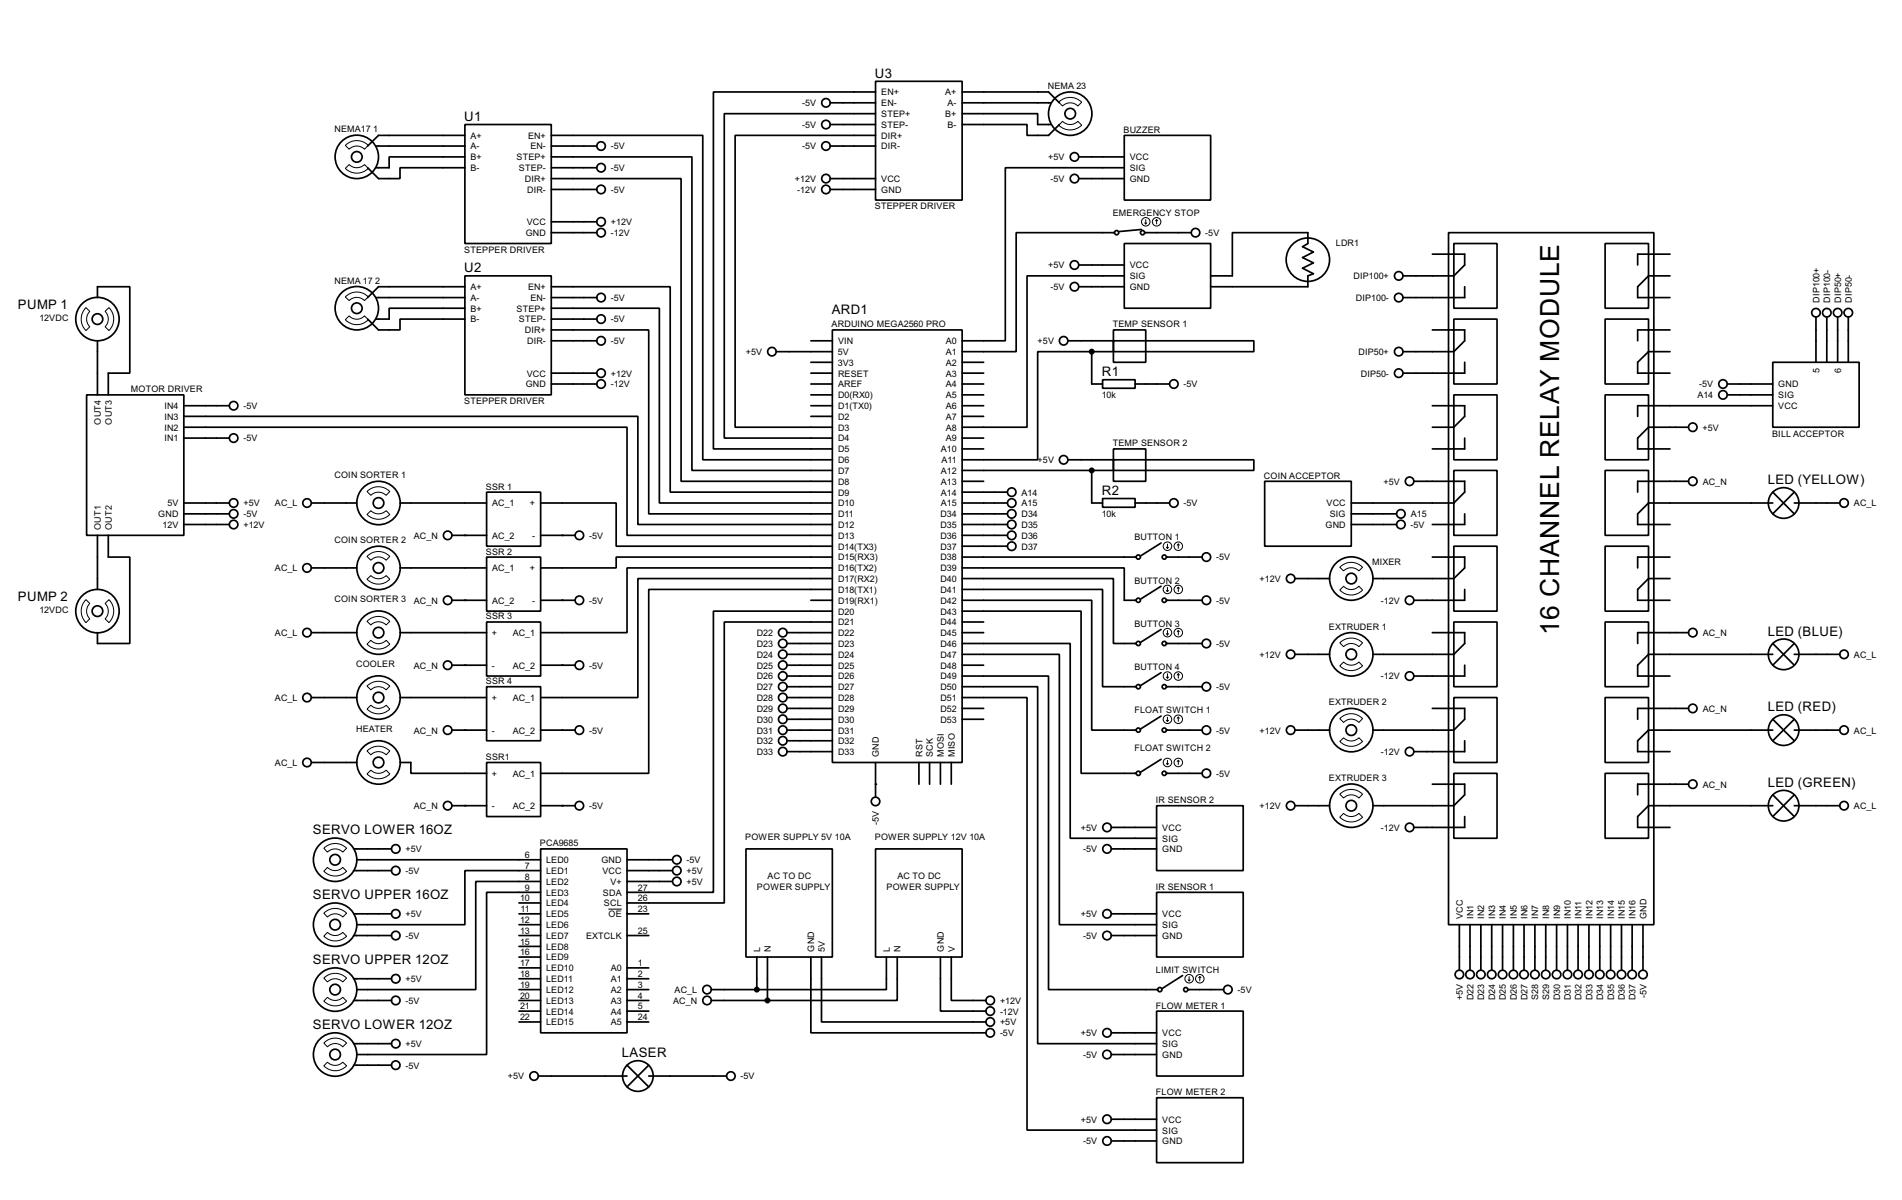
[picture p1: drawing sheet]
<svg xmlns="http://www.w3.org/2000/svg" width="447mm" height="282mm" viewBox="0 0 447 282" stroke-linecap="round" stroke-linejoin="round" font-family="sans-serif">
<g fill="none" stroke="#000" stroke-width=".4">
<path d="M205.8 19.1h20.3v27.9h-20.3zM86.4 39.4l2.6 2.6h5v-2.6h15.3M88.4 34.3h20.9M109.3 29.3h20.3v27.9h-20.3zM109.3 36.9h-17.8v2.5h-3.1M109.3 31.8h-20.3l-2.6 2.5M129.6 31.8h35.6v76.2h30.4M129.6 36.9h33v73.6h33M129.6 34.3h10.7M129.6 39.4h10.7M195.1 34.3h10.7M195.1 24.2h10.7"/>
<path d="M195.1 29.3h10.7M205.8 21.6h-38.1v83.9h27.9M205.8 26.7h-35.6v76.2h25.4M205.8 31.8h-33v68.6h22.8M226.1 26.7h17.8v2.6h3M226.1 29.3h15.3v2.5h5l2.6-2.5M226.1 24.2h20.8M226.1 21.6h20.3l2.6 2.6M253.5 36.9h10.7M264.2 31.8h20.3v15.2h-20.3zM264.2 39.4h-27.9v40.7h-10.2M129.6 42h30.5v71.1h35.5"/>
<path d="M129.6 54.7h10.7M129.6 44.5h10.7M129.6 52.1h10.7M195.1 44.5h10.7M195.1 42h10.7M253.5 42h10.7M261.9 54.7h-23.1v27.9h-12.7M264.2 57.2h20.3v15.2h-20.3zM268.3 53.9l-5.4 .5M269 54.7h11M336.6 59.7h7.6v2.6l-2.5 2.5h-12M340.4 54.7h48.3v162.5h-48.3z"/>
<path d="M341.7 57.2h10.1v15.2h-10.1zM377.2 57.2h10.2v15.2h-10.2zM392.5 59.7h-7.6v2.6M22.9 69.9v-2.5h7.6v20.3h-5v5.1M86.4 75l2.6 2.5h5v-2.5h15.3M88.4 69.9h20.9M109.3 64.8h20.3v28h-20.3zM109.3 72.4h-17.8v2.6h-3.1M109.3 67.4h-20.3l-2.6 2.5M129.6 67.4h27.9v48.2h38.1M129.6 72.4h25.4v45.8h40.6M129.6 77.5h22.9v43.2h43.1"/>
<path d="M129.6 69.9h10.7M129.6 75h10.7M195.6 77.5h30.5v101.6h-30.5zM253.5 67.4h10.7M253.5 62.3h10.7M261.7 77.5h7.6v7.6h-7.6zM264.2 64.8h-22.8v35.6h-15.3M284.5 64.8h5.1v-10.1h17.8v2.5l-1.3 .8 2.6 1.2-2.6 1.3 2.6 1.3-2.6 1.2 2.6 1.3-1.3 .5v2.6h-22.9M336.6 77.5h7.6v2.6l-2.5 2.5h-12M341.7 75h10.1v15.2h-10.1zM344.2 67.4v2.5h-14.5M377.2 75h10.2v15.2h-10.2z"/>
<path d="M392.5 64.8h-5.1l-2.5 2.6v2.5h7.6M392.5 77.5h-7.6v2.6M426.8 74.5v10.6M429.3 74.5v10.6M431.9 74.5v10.6M434.4 74.5v10.6M20.4 92.8h22.8v33h-22.8zM22.9 80.1v12.7M43.2 97.8h106.7v25.4h45.7M43.2 95.3h10.7M129.6 80.1h10.7M129.6 90.2h10.7"/>
<path d="M129.6 87.7h10.7M182.4 82.6h13.2M190.6 95.3h5M190.6 80.1h5M190.6 90.2h5M190.6 92.8h5M190.6 87.7h5M190.6 85.1h5M190.6 97.8h5M226.1 95.3h5.1M226.1 90.2h5.1M226.1 92.8h5.1"/>
<path d="M226.1 87.7h5.1M226.1 85.1h5.1M226.1 97.8h5.1M251 80.1h10.7M256.6 82.6h-12.7v25.4h-17.8M256.6 82.6h5.1M256.6 82.6v7.6h2.5M259.1 89.2h7.7v2h-7.7zM261.7 80.1h33v2.5h-33zM266.8 90.2h8.1M336.6 95.3h7.6v2.5l-2.5 2.6h-5.1M341.7 92.8h10.1v15.2h-10.1z"/>
<path d="M344.2 85.1v2.6h-14.5M377.2 92.8h10.2v15.2h-10.2zM392.5 82.6h-5.1l-2.5 2.5v2.6h7.6M405.9 90.2h10.7M405.9 92.8h10.7M416.6 85.1h20.3v15.3h-20.3zM416.6 95.3h-31.7v2.5M43.2 100.4h104.2v25.4h48.2M43.2 118.2h10.7M43.2 102.9h10.7M73.2 118.2h10.7M94 118.2h20.4"/>
<path d="M114.4 115.6h12.7v12.7h-12.7zM127.1 118.2h17.7v10.1h50.8M226.1 118.2h10.7M226.1 110.5h35.6M226.1 102.9h5.1M226.1 113.1h5.1M226.1 115.6h10.7M226.1 105.5h5.1M251 108h10.7M256.6 110.5v7.7h2.5M259.1 117.1h7.7v2.1h-7.7zM261.7 108h33v2.5h-33z"/>
<path d="M261.7 105.5h7.6v7.6h-7.6zM266.8 118.2h8.1M297.2 113.1h20.4v15.2h-20.4zM332.3 113.1h11.9v2.5l-2.5 2.6h-24.1M341.7 110.5h10.1v15.3h-10.1zM344.2 102.9v2.6h-7.6M377.2 110.5h10.2v15.3h-10.2zM396.8 113.1h-11.9v2.5M396.8 100.4h-9.4l-2.5 2.5v2.6h7.6M416.6 118.2h-29.2l-2.5 2.5v2.5h7.6M416.6 115.6l5.1 5.1M421.7 118.2h10.7"/>
<path d="M421.7 115.6l-5.1 5.1M22.9 125.8v12.7M25.5 125.8v5.1h5v20.3h-7.6v-2.6M43.2 120.7h10.7M43.2 123.2h10.7M73.2 133.4h10.7M94 133.4h20.4M106.2 125.8h8.2M114.4 130.9h12.7v12.7h-12.7zM127.1 125.8h8.1M195.6 130.9h-50.8v2.5h-17.7M195.6 133.4h-48.2v15.2h-20.3"/>
<path d="M195.6 135.9h-45.7v28h-22.8M195.6 138.5h-43.1v43.2h-25.4M226.1 133.4h38.1v7.6h2.8M226.1 135.9h35.6v15.3h5.3M226.1 138.5h33v22.8h7.9M226.1 130.9h40.9M226.1 120.7h10.7M226.1 123.2h10.7M226.1 125.8h10.7M226.1 128.3h10.7M272.9 127.6l-4.9 3M272.9 137.7l-4.9 3.1"/>
<path d="M274.1 130.9h8.4M304.3 135.9h8.2M317.6 120.7h10.6M317.6 123.2h10.6M336.6 130.9h7.6v2.5l-2.5 2.5h-19.1M341.7 128.3h10.1v15.3h-10.1zM344.2 138.5v2.5h-11.9M344.2 120.7v2.5h-7.6M377.2 128.3h10.2v15.3h-10.2zM392.5 130.9h-7.6v2.5M392.5 135.9h-5.1l-2.5 2.6v2.5h7.6M73.2 148.6h10.7"/>
<path d="M94 148.6h20.4M106.2 141h8.2M106.2 156.3h8.2M114.4 146.1h12.7v12.7h-12.7zM127.1 141h8.1M127.1 156.3h8.1M185 153.7h10.6M185 151.2h10.6M185 148.6h10.6M185 156.3h10.6M185 158.8h10.6M190.6 141h5"/>
<path d="M195.6 143.6h-27.9v66h-20.3M195.6 146.1h-25.4v66h-22.8M226.1 158.8h20.3v73.7h25.7M226.1 153.7h22.9v63.5h22.8M226.1 151.2h25.4v45.7h20.3M226.1 141h30.5v30.5h10.4M226.1 143.6h28v38.1h12.9M226.1 148.6h5.1M226.1 156.3h5.1M226.1 146.1h5.1M272.9 147.9l-4.9 3M272.9 158l-4.9 3.1"/>
<path d="M274.1 141h8.4M274.1 151.2h8.4M304.3 153.7h8.2M336.6 148.6h7.6v2.6l-2.5 2.5h-19.1M341.7 146.1h10.1v15.2h-10.1zM344.2 156.3v2.5h-11.9M377.2 146.1h10.2v15.2h-10.2zM396.8 148.6h-11.9v2.6M416.6 153.7h-29.2l-2.5 2.6v2.5h7.6M416.6 151.2l5.1 5.1M421.7 153.7h10.7M421.7 151.2l-5.1 5.1"/>
<path d="M73.2 163.9h10.7M73.2 179.1h10.7M94 179.1h2.6v2.6h17.8M94 163.9h20.4M106.2 171.5h8.2M114.4 161.3h12.7v12.7h-12.7zM114.4 179.1h12.7v12.7h-12.7zM127.1 171.5h8.1M185 171.5h10.6M185 161.3h10.6M185 176.6h10.6M185 174h10.6"/>
<path d="M185 169h10.6M185 163.9h10.6M185 166.4h10.6M205.8 179.1v8.2M216 179.1v5.1M218.5 179.1v5.1M221 179.1v5.1M223.6 179.1v5.1M226.1 161.3h17.8v83.9h27.9M226.1 163.9h15.3v101.6h30.4M226.1 169h5.1M226.1 166.4h5.1"/>
<path d="M272.9 168.2l-4.9 3.1M272.9 178.4l-4.9 3M274.1 171.5h8.4M274.1 161.3h8.4M304.3 171.5h8.2M336.6 166.4h7.6v2.6l-2.5 2.5h-19.1M341.7 163.9h10.1v15.2h-10.1zM344.2 174v2.6h-11.9M377.2 163.9h10.2v15.2h-10.2zM396.8 166.4h-11.9v2.6M416.6 171.5h-29.2l-2.5 2.5v2.6h7.6M416.6 169l5.1 5"/>
<path d="M421.7 171.5h10.7M421.7 169l-5.1 5M83.1 199.4h8.9M106.2 189.3h8.2M127.1 199.4h20.3v43.2h-20.3zM127.1 189.3h8.1M175.3 199.4h20.3v25.4h-20.3zM205.8 199.4h20.3v25.4h-20.3zM261.2 194.4h10.6M261.2 199.4h10.6M271.8 189.3h20.4v15.2h-20.4zM274.1 181.7h8.4"/>
<path d="M304.3 189.3h8.2M336.6 184.2h7.6v2.5l-2.5 2.6h-19.1M341.7 181.7h10.1v15.2h-10.1zM344.2 191.8v2.6h-11.9M377.2 181.7h10.2v15.2h-10.2zM396.8 184.2h-11.9v2.5M416.6 189.3h-29.2l-2.5 2.5v2.6h7.6M416.6 186.7l5.1 5.1M421.7 189.3h10.7M421.7 186.7l-5.1 5.1M83.1 214.7h8.9M83.1 219.8h8.9"/>
<path d="M83.1 204.5h8.9M83.9 202h43.2M122 214.7h5.1M122 219.8h5.1M122 217.2h5.1M122 212.1h5.1M127.1 207.1h-15.3v25.4h-27.9M127.1 209.6h-12.7v38.1h-30.5M127.1 204.5h-17.8v12.7h-25.4M147.4 214.7h5.1M147.4 219.8h5.1M147.4 202h10.6"/>
<path d="M147.4 204.5h10.6M147.4 207.1h10.6M261.2 214.7h10.6M261.2 219.8h10.6M271.8 209.6h20.4v15.2h-20.4zM343 217.2v10.7M345.5 217.2v10.7M348 217.2v10.7M350.6 217.2v10.7M353.1 217.2v10.7M355.7 217.2v10.7M358.2 217.2v10.7"/>
<path d="M360.7 217.2v10.7M363.3 217.2v10.7M365.8 217.2v10.7M368.4 217.2v10.7M370.9 217.2v10.7M373.4 217.2v10.7M376 217.2v10.7M378.5 217.2v10.7M381.1 217.2v10.7M383.6 217.2v10.7M386.1 217.2v10.7M83.1 235h8.9"/>
<path d="M83.1 229.9h8.9M122 232.5h5.1M122 235h5.1M122 229.9h5.1M122 237.5h5.1M122 227.4h5.1M122 222.3h5.1M122 224.8h5.1M147.4 232.5h5.1M147.4 235h5.1M147.4 229.9h5.1M147.4 237.5h5.1"/>
<path d="M147.4 227.4h5.1M167.2 232.5h10.7M167.2 235h13.2M177.9 224.8v7.7M180.4 224.8v10.2M190.6 224.8v17.8h41.1M193.1 224.8v15.3h38.6M208.3 224.8v7.7h-30.4M210.9 224.8v10.2h-30.5M221 224.8v12.7h10.7M223.6 224.8v10.2h8.1M271.8 237.5h20.4v15.3h-20.4z"/>
<path d="M277.9 229.2l-4.8 3M279.2 232.5h8.4M83.1 245.2h8.9M83.1 250.2h8.9M122 240.1h5.1M126.5 252.8h20.9M147.4 240.1h5.1M147.4 250.2l5.1 5.1M152.5 252.8h18.2M152.5 250.2l-5.1 5.1M261.2 242.6h10.6M261.2 247.7h10.6"/>
<path d="M271.8 257.9h20.4v15.2h-20.4zM261.2 262.9h10.6M261.2 268h10.6"/>
<circle cx="83.8" cy="36.9" r="5.1"/>
<circle cx="83.8" cy="36.9" r="1.25"/>
<circle cx="141.2" cy="34.3" r="1"/>
<circle cx="141.2" cy="39.4" r="1"/>
<circle cx="194.1" cy="29.3" r="1"/>
<circle cx="194.1" cy="34.3" r="1"/>
<circle cx="194.1" cy="24.2" r="1"/>
<circle cx="251.5" cy="26.7" r="5.1"/>
<circle cx="251.5" cy="26.7" r="1.25"/>
<circle cx="252.5" cy="36.9" r="1"/>
<circle cx="141.2" cy="44.5" r="1"/>
<circle cx="141.2" cy="54.7" r="1"/>
<circle cx="141.2" cy="52.1" r="1"/>
<circle cx="194.1" cy="42" r="1"/>
<circle cx="194.1" cy="44.5" r="1"/>
<circle cx="252.5" cy="42" r="1"/>
<circle cx="262.4" cy="54.7" r=".5"/>
<circle cx="268.5" cy="54.7" r=".5"/>
<circle cx="280.9" cy="54.7" r="1"/>
<circle cx="22.9" cy="75" r="5.1"/>
<circle cx="22.9" cy="75" r="1.25"/>
<circle cx="83.8" cy="72.4" r="5.1"/>
<circle cx="83.8" cy="72.4" r="1.25"/>
<circle cx="141.2" cy="69.9" r="1"/>
<circle cx="141.2" cy="75" r="1"/>
<circle cx="252.5" cy="67.4" r="1"/>
<circle cx="252.5" cy="62.3" r="1"/>
<circle cx="307.3" cy="61" r="5.1"/>
<circle cx="328.7" cy="69.9" r="1"/>
<circle cx="328.7" cy="64.8" r="1"/>
<circle cx="426.7" cy="73.5" r="1"/>
<circle cx="429.3" cy="73.5" r="1"/>
<circle cx="431.8" cy="73.5" r="1"/>
<circle cx="434.3" cy="73.5" r="1"/>
<circle cx="54.9" cy="95.3" r="1"/>
<circle cx="141.2" cy="87.7" r="1"/>
<circle cx="141.2" cy="80.1" r="1"/>
<circle cx="141.2" cy="90.2" r="1"/>
<circle cx="181.4" cy="82.6" r="1"/>
<circle cx="249.9" cy="80.1" r="1"/>
<circle cx="275.8" cy="90.2" r="1"/>
<circle cx="328.7" cy="82.6" r="1"/>
<circle cx="328.7" cy="87.7" r="1"/>
<circle cx="404.9" cy="92.8" r="1"/>
<circle cx="404.9" cy="90.2" r="1"/>
<circle cx="54.9" cy="118.2" r="1"/>
<circle cx="54.9" cy="102.9" r="1"/>
<circle cx="72.1" cy="118.2" r="1"/>
<circle cx="88.9" cy="118.2" r="5.1"/>
<circle cx="88.9" cy="118.2" r="1.25"/>
<circle cx="237.7" cy="118.2" r="1"/>
<circle cx="237.7" cy="115.6" r="1"/>
<circle cx="249.9" cy="108" r="1"/>
<circle cx="275.8" cy="118.2" r="1"/>
<circle cx="331.2" cy="113.1" r="1"/>
<circle cx="397.8" cy="100.4" r="1"/>
<circle cx="397.8" cy="113.1" r="1"/>
<circle cx="419.1" cy="118.2" r="3.6"/>
<circle cx="433.3" cy="118.2" r="1"/>
<circle cx="54.9" cy="123.2" r="1"/>
<circle cx="54.9" cy="120.7" r="1"/>
<circle cx="72.1" cy="133.4" r="1"/>
<circle cx="88.9" cy="133.4" r="5.1"/>
<circle cx="88.9" cy="133.4" r="1.25"/>
<circle cx="105.2" cy="125.8" r="1"/>
<circle cx="136.1" cy="125.8" r="1"/>
<circle cx="237.7" cy="125.8" r="1"/>
<circle cx="237.7" cy="123.2" r="1"/>
<circle cx="237.7" cy="128.3" r="1"/>
<circle cx="237.7" cy="120.7" r="1"/>
<circle cx="267.5" cy="130.9" r=".5"/>
<circle cx="273.6" cy="130.9" r=".5"/>
<circle cx="283.5" cy="130.9" r="1"/>
<circle cx="303.3" cy="135.9" r="1"/>
<circle cx="317.5" cy="135.9" r="5.1"/>
<circle cx="317.5" cy="135.9" r="1.25"/>
<circle cx="329.2" cy="123.2" r="1"/>
<circle cx="329.2" cy="120.7" r="1"/>
<circle cx="22.9" cy="143.6" r="5.1"/>
<circle cx="22.9" cy="143.6" r="1.25"/>
<circle cx="72.1" cy="148.6" r="1"/>
<circle cx="88.9" cy="148.6" r="5.1"/>
<circle cx="88.9" cy="148.6" r="1.25"/>
<circle cx="105.2" cy="141" r="1"/>
<circle cx="105.2" cy="156.3" r="1"/>
<circle cx="136.1" cy="141" r="1"/>
<circle cx="136.1" cy="156.3" r="1"/>
<circle cx="183.9" cy="151.2" r="1"/>
<circle cx="183.9" cy="156.3" r="1"/>
<circle cx="183.9" cy="158.8" r="1"/>
<circle cx="183.9" cy="148.6" r="1"/>
<circle cx="183.9" cy="153.7" r="1"/>
<circle cx="267.5" cy="151.2" r=".5"/>
<circle cx="267.5" cy="141" r=".5"/>
<circle cx="273.6" cy="141" r=".5"/>
<circle cx="273.6" cy="151.2" r=".5"/>
<circle cx="283.5" cy="141" r="1"/>
<circle cx="283.5" cy="151.2" r="1"/>
<circle cx="303.3" cy="153.7" r="1"/>
<circle cx="317.5" cy="153.7" r="5.1"/>
<circle cx="317.5" cy="153.7" r="1.25"/>
<circle cx="331.2" cy="141" r="1"/>
<circle cx="331.2" cy="158.8" r="1"/>
<circle cx="397.8" cy="148.6" r="1"/>
<circle cx="419.1" cy="153.7" r="3.6"/>
<circle cx="433.3" cy="153.7" r="1"/>
<circle cx="72.1" cy="163.9" r="1"/>
<circle cx="72.1" cy="179.1" r="1"/>
<circle cx="88.9" cy="163.9" r="5.1"/>
<circle cx="88.9" cy="179.1" r="5.1"/>
<circle cx="88.9" cy="163.9" r="1.25"/>
<circle cx="88.9" cy="179.1" r="1.25"/>
<circle cx="105.2" cy="171.5" r="1"/>
<circle cx="136.1" cy="171.5" r="1"/>
<circle cx="183.9" cy="163.9" r="1"/>
<circle cx="183.9" cy="169" r="1"/>
<circle cx="183.9" cy="171.5" r="1"/>
<circle cx="183.9" cy="166.4" r="1"/>
<circle cx="183.9" cy="161.3" r="1"/>
<circle cx="183.9" cy="176.6" r="1"/>
<circle cx="183.9" cy="174" r="1"/>
<circle cx="267.5" cy="171.5" r=".5"/>
<circle cx="267.5" cy="161.3" r=".5"/>
<circle cx="273.6" cy="171.5" r=".5"/>
<circle cx="273.6" cy="161.3" r=".5"/>
<circle cx="283.5" cy="161.3" r="1"/>
<circle cx="283.5" cy="171.5" r="1"/>
<circle cx="303.3" cy="171.5" r="1"/>
<circle cx="317.5" cy="171.5" r="5.1"/>
<circle cx="317.5" cy="171.5" r="1.25"/>
<circle cx="331.2" cy="176.6" r="1"/>
<circle cx="397.8" cy="166.4" r="1"/>
<circle cx="419.1" cy="171.5" r="3.6"/>
<circle cx="433.3" cy="171.5" r="1"/>
<circle cx="93" cy="199.4" r="1"/>
<circle cx="105.2" cy="189.3" r="1"/>
<circle cx="136.1" cy="189.3" r="1"/>
<circle cx="205.7" cy="188.3" r="1"/>
<circle cx="260.1" cy="194.4" r="1"/>
<circle cx="260.1" cy="199.4" r="1"/>
<circle cx="267.5" cy="181.7" r=".5"/>
<circle cx="273.6" cy="181.7" r=".5"/>
<circle cx="283.5" cy="181.7" r="1"/>
<circle cx="303.3" cy="189.3" r="1"/>
<circle cx="317.5" cy="189.3" r="5.1"/>
<circle cx="317.5" cy="189.3" r="1.25"/>
<circle cx="331.2" cy="194.4" r="1"/>
<circle cx="397.8" cy="184.2" r="1"/>
<circle cx="419.1" cy="189.3" r="3.6"/>
<circle cx="433.3" cy="189.3" r="1"/>
<circle cx="78.7" cy="202" r="5.1"/>
<circle cx="78.7" cy="217.2" r="5.1"/>
<circle cx="78.7" cy="217.2" r="1.25"/>
<circle cx="78.7" cy="202" r="1.25"/>
<circle cx="93" cy="214.7" r="1"/>
<circle cx="93" cy="219.8" r="1"/>
<circle cx="93" cy="204.5" r="1"/>
<circle cx="159" cy="207.1" r="1"/>
<circle cx="159" cy="204.5" r="1"/>
<circle cx="159" cy="202" r="1"/>
<circle cx="260.1" cy="219.8" r="1"/>
<circle cx="260.1" cy="214.7" r="1"/>
<circle cx="78.7" cy="232.5" r="5.1"/>
<circle cx="78.7" cy="232.5" r="1.25"/>
<circle cx="93" cy="235" r="1"/>
<circle cx="93" cy="229.9" r="1"/>
<circle cx="166.1" cy="232.5" r="1"/>
<circle cx="166.1" cy="235" r="1"/>
<circle cx="232.7" cy="235" r="1"/>
<circle cx="232.7" cy="237.5" r="1"/>
<circle cx="272.5" cy="232.5" r=".5"/>
<circle cx="278.6" cy="232.5" r=".5"/>
<circle cx="288.5" cy="232.5" r="1"/>
<circle cx="342.9" cy="228.9" r="1"/>
<circle cx="345.4" cy="228.9" r="1"/>
<circle cx="348" cy="228.9" r="1"/>
<circle cx="350.5" cy="228.9" r="1"/>
<circle cx="353.1" cy="228.9" r="1"/>
<circle cx="355.6" cy="228.9" r="1"/>
<circle cx="358.1" cy="228.9" r="1"/>
<circle cx="360.7" cy="228.9" r="1"/>
<circle cx="363.2" cy="228.9" r="1"/>
<circle cx="365.8" cy="228.9" r="1"/>
<circle cx="368.3" cy="228.9" r="1"/>
<circle cx="370.8" cy="228.9" r="1"/>
<circle cx="373.4" cy="228.9" r="1"/>
<circle cx="375.9" cy="228.9" r="1"/>
<circle cx="378.5" cy="228.9" r="1"/>
<circle cx="381" cy="228.9" r="1"/>
<circle cx="383.5" cy="228.9" r="1"/>
<circle cx="386.1" cy="228.9" r="1"/>
<circle cx="78.7" cy="247.7" r="5.1"/>
<circle cx="78.7" cy="247.7" r="1.25"/>
<circle cx="93" cy="250.2" r="1"/>
<circle cx="93" cy="245.2" r="1"/>
<circle cx="125.5" cy="252.8" r="1"/>
<circle cx="149.9" cy="252.8" r="3.6"/>
<circle cx="171.7" cy="252.8" r="1"/>
<circle cx="232.7" cy="242.6" r="1"/>
<circle cx="232.7" cy="240.1" r="1"/>
<circle cx="260.1" cy="247.7" r="1"/>
<circle cx="260.1" cy="242.6" r="1"/>
<circle cx="260.1" cy="268" r="1"/>
<circle cx="260.1" cy="262.9" r="1"/>
</g>
<g fill="#000">
<circle cx="256.6" cy="82.6" r=".2"/>
<circle cx="256.6" cy="110.5" r=".2"/>
<circle cx="109.3" cy="125.8" r=".2"/>
<circle cx="132.1" cy="125.8" r=".2"/>
<circle cx="109.3" cy="141" r=".2"/>
<circle cx="109.3" cy="156.3" r=".2"/>
<circle cx="132.1" cy="156.3" r=".2"/>
<circle cx="132.1" cy="141" r=".2"/>
<circle cx="109.3" cy="171.5" r=".2"/>
<circle cx="132.1" cy="171.5" r=".2"/>
<circle cx="109.3" cy="189.3" r=".2"/>
<circle cx="132.1" cy="189.3" r=".2"/>
<circle cx="205.8" cy="184.2" r=".2"/>
</g>
<g fill="none" stroke="#000" stroke-width=".23">
<path d="M81.2 34.2a3.8 3.8 0 0 1 5.4 0l-.9 .9a2.54 2.54 0 0 0-3.6 0zM82.1 38.7a2.54 2.54 0 0 0 3.6 0l.9 .9a3.8 3.8 0 0 1-5.4 0zM248.8 29.4l.9-.9a2.54 2.54 0 0 0 3.6 0l.9 .9a3.8 3.8 0 0 1-5.4 0zM248.8 24a3.8 3.8 0 0 1 5.4 0l-.9 .9a2.54 2.54 0 0 0-3.6 0zM269 52.4l.3 .2M269.3 51.6v1M269.5 52.4l-.2 .2M271.8 51.6l-.2 .3M271.8 51.6l.3 .3M271.8 51.6v1M20.2 72.3l.9 .9a2.54 2.54 0 0 0 0 3.6l-.9 .9a3.8 3.8 0 0 1 0-5.4zM25.6 72.3a3.8 3.8 0 0 1 0 5.4l-.9-.9a2.54 2.54 0 0 0 0-3.6z"/>
<path d="M81.2 69.8a3.7 3.7 0 0 1 5.4 0l-.9 .8a2.54 2.54 0 0 0-3.6 0zM82.1 74.2a2.45 2.45 0 0 0 3.6 0l.9 .9a3.7 3.7 0 0 1-5.4 0zM86.3 115.5a3.7 3.7 0 0 1 5.3 0l-.8 .9a2.54 2.54 0 0 0-3.6 0zM86.3 120.9l.9-.9a2.53 2.53 0 0 0 3.6 0l.8 .9a3.7 3.7 0 0 1-5.3 0zM86.3 136.1l.9-.9a2.53 2.53 0 0 0 3.6 0l.8 .9a3.7 3.7 0 0 1-5.3 0zM86.3 130.7a3.7 3.7 0 0 1 5.3 0l-.8 .9a2.46 2.46 0 0 0-3.6 0zM274.1 128.6l.3 .2M274.1 138.7l.3 .3M274.4 127.8v1M274.4 138v1M274.6 128.6l-.2 .2M274.6 138.7l-.2 .3"/>
<path d="M276.9 127.8v1M276.9 138v1M276.9 127.8l-.2 .3M276.9 127.8l.3 .3M276.9 138l-.2 .2M276.9 138l.3 .2M314.9 138.6l.9-.9a2.45 2.45 0 0 0 3.6 0l.8 .9a3.7 3.7 0 0 1-5.3 0zM314.9 133.3a3.7 3.7 0 0 1 5.3 0l-.8 .8a2.54 2.54 0 0 0-3.6 0zM20.2 140.9l.9 .9a2.54 2.54 0 0 0 0 3.6l-.9 .9a3.8 3.8 0 0 1 0-5.4zM24.7 141.8l.9-.9a3.8 3.8 0 0 1 0 5.4l-.9-.9a2.54 2.54 0 0 0 0-3.6zM86.3 146a3.7 3.7 0 0 1 5.3 0l-.8 .8a2.54 2.54 0 0 0-3.6 0zM86.3 151.3l.9-.9a2.45 2.45 0 0 0 3.6 0l.8 .9a3.7 3.7 0 0 1-5.3 0z"/>
<path d="M274.1 148.9l.3 .3M274.1 159.1l.3 .2M274.4 148.1v1.1M274.4 158.3v1M274.6 148.9l-.2 .3M274.6 159.1l-.2 .2M276.9 148.1v1.1M276.9 158.3v1M276.9 148.1l-.2 .3M276.9 148.1l.3 .3M276.9 158.3l-.2 .3M276.9 158.3l.3 .3"/>
<path d="M314.9 151a3.7 3.7 0 0 1 5.3 0l-.8 .9a2.54 2.54 0 0 0-3.6 0zM315.8 155.5a2.53 2.53 0 0 0 3.6 0l.8 .9a3.7 3.7 0 0 1-5.3 0zM86.3 161.2a3.7 3.7 0 0 1 5.3 0l-.8 .9a2.54 2.54 0 0 0-3.6 0zM86.3 166.6l.9-.9a2.53 2.53 0 0 0 3.6 0l.8 .9a3.7 3.7 0 0 1-5.3 0zM86.3 176.4a3.7 3.7 0 0 1 5.3 0l-.8 .9a2.54 2.54 0 0 0-3.6 0zM274.1 169.2l.3 .3M274.1 179.4l.3 .2M274.4 168.5v1M274.4 178.6v1M274.6 169.2l-.2 .3M274.6 179.4l-.2 .2M276.9 168.5l-.2 .2"/>
<path d="M276.9 168.5l.3 .2M276.9 168.5v1M276.9 178.6v1M276.9 178.6l-.2 .3M276.9 178.6l.3 .3M314.9 174.2l.9-.9a2.53 2.53 0 0 0 3.6 0l.8 .9a3.7 3.7 0 0 1-5.3 0zM314.9 168.8a3.7 3.7 0 0 1 5.3 0l-.8 .9a2.46 2.46 0 0 0-3.6 0zM76.1 199.3a3.7 3.7 0 0 1 5.4 0l-.9 .9a2.53 2.53 0 0 0-3.6 0zM86.3 181.8l.9-.9a2.53 2.53 0 0 0 3.6 0l.8 .9a3.7 3.7 0 0 1-5.3 0zM314.9 192l.9-.9a2.53 2.53 0 0 0 3.6 0l.8 .9a3.7 3.7 0 0 1-5.3 0zM314.9 186.6a3.7 3.7 0 0 1 5.3 0l-.8 .9a2.54 2.54 0 0 0-3.6 0zM76.1 214.5a3.7 3.7 0 0 1 5.4 0l-.9 .9a2.53 2.53 0 0 0-3.6 0z"/>
<path d="M77 219a2.54 2.54 0 0 0 3.6 0l.9 .9a3.7 3.7 0 0 1-5.4 0zM77 203.8a2.54 2.54 0 0 0 3.6 0l.9 .9a3.7 3.7 0 0 1-5.4 0zM143 213.6h3.1M76.1 229.8a3.7 3.7 0 0 1 5.4 0l-.9 .9a2.53 2.53 0 0 0-3.6 0zM77 234.3a2.54 2.54 0 0 0 3.6 0l.9 .9a3.7 3.7 0 0 1-5.4 0zM279.2 230.2l.3 .2M279.5 229.4v1M279.7 230.2l-.2 .2M282 229.4l-.3 .3M282 229.4l.2 .3M282 229.4v1M76.1 245a3.7 3.7 0 0 1 5.4 0l-.9 .9a2.45 2.45 0 0 0-3.6 0z"/>
<path d="M77 249.5a2.54 2.54 0 0 0 3.6 0l.9 .9a3.7 3.7 0 0 1-5.4 0z"/>
<circle cx="269.2" cy="52.1" r="1"/>
<circle cx="271.8" cy="52.1" r="1"/>
<circle cx="274.3" cy="138.5" r="1"/>
<circle cx="274.3" cy="128.3" r="1"/>
<circle cx="276.9" cy="138.5" r="1"/>
<circle cx="276.9" cy="128.3" r="1"/>
<circle cx="274.3" cy="148.6" r="1"/>
<circle cx="274.3" cy="158.8" r="1"/>
<circle cx="276.9" cy="148.6" r="1"/>
<circle cx="276.9" cy="158.8" r="1"/>
<circle cx="274.3" cy="179.1" r="1"/>
<circle cx="274.3" cy="169" r="1"/>
<circle cx="276.9" cy="169" r="1"/>
<circle cx="276.9" cy="179.1" r="1"/>
<circle cx="279.4" cy="229.9" r="1"/>
<circle cx="281.9" cy="229.9" r="1"/>
</g>
<g fill="#000" stroke="#000" stroke-width=".4">
<circle cx="256.5" cy="82.6" r=".5"/>
<circle cx="256.5" cy="110.5" r=".5"/>
<circle cx="177.8" cy="232.5" r=".5"/>
<circle cx="180.3" cy="235" r=".5"/>
</g>
<text font-size="7" x="366.4" y="149.2" transform="rotate(-90 366.4 149.2)">16 CHANNEL RELAY MODULE</text>
<g font-size="3.5">
<text x="205.6" y="18.3">U3</text>
<text x="109.1" y="28.5">U1</text>
<text x="109.1" y="64">U2</text>
<text x="4.2" y="72.6">PUMP 1</text>
<text x="195.5" y="73.9">ARD1</text>
<text x="259" y="88.4">R1</text>
<text x="415.4" y="113.8">LED (YELLOW)</text>
<text x="259" y="116.3">R2</text>
<text x="4.2" y="141.2">PUMP 2</text>
<text x="415.4" y="149.3">LED (BLUE)</text>
<text x="415.4" y="167.1">LED (RED)</text>
<text x="415.4" y="184.9">LED (GREEN)</text>
<text x="73.6" y="196">SERVO LOWER 16OZ</text>
<text x="73.6" y="211.2">SERVO UPPER 16OZ</text>
<text x="73.6" y="226.5">SERVO UPPER 12OZ</text>
<text x="73.6" y="241.7">SERVO LOWER 12OZ</text>
<text x="146.2" y="248.4">LASER</text>
</g>
<g font-size="2.4">
<text x="207.1" y="22.4">EN+</text>
<text x="222.1" y="22.4">A+</text>
<text x="246.2" y="20.9">NEMA 23</text>
<text x="188.5" y="25">-5V</text>
<text x="207.1" y="25">EN-</text>
<text x="207.1" y="27.5">STEP+</text>
<text x="222.1" y="27.5">B+</text>
<text x="222.7" y="25">A-</text>
<text x="78.6" y="31">NEMA17</text>
<text x="87.7" y="31">1</text>
<text x="110.5" y="32.6">A+</text>
<text x="110.5" y="35.1">A-</text>
<text x="124.1" y="32.6">EN+</text>
<text x="124.6" y="35.1">EN-</text>
<text x="143.6" y="35.1">-5V</text>
<text x="188.5" y="30">-5V</text>
<text x="188.5" y="35.1">-5V</text>
<text x="207.1" y="30">STEP-</text>
<text x="207.1" y="32.6">DIR+</text>
<text x="207.1" y="35.1">DIR-</text>
<text x="222.7" y="30">B-</text>
<text x="264" y="31.2">BUZZER</text>
<text x="110.5" y="37.7">B+</text>
<text x="110.5" y="40.2">B-</text>
<text x="121.4" y="37.7">STEP+</text>
<text x="121.9" y="40.2">STEP-</text>
<text x="143.6" y="40.2">-5V</text>
<text x="246.4" y="37.7">+5V</text>
<text x="265.5" y="37.7">VCC</text>
<text x="265.5" y="40.2">SIG</text>
<text x="123.3" y="42.7">DIR+</text>
<text x="123.9" y="45.3">DIR-</text>
<text x="143.6" y="45.3">-5V</text>
<text x="186.8" y="42.7">+12V</text>
<text x="187.3" y="45.3">-12V</text>
<text x="207.1" y="45.3">GND</text>
<text x="207.1" y="42.7">VCC</text>
<text x="246.9" y="42.7">-5V</text>
<text x="265.5" y="42.7">GND</text>
<text x="123.8" y="52.9">VCC</text>
<text x="143.6" y="52.9">+12V</text>
<text x="205.6" y="49.2">STEPPER DRIVER</text>
<text x="261.5" y="50.8">EMERGENCY STOP</text>
<text x="109.1" y="59.4">STEPPER DRIVER</text>
<text x="123.5" y="55.4">GND</text>
<text x="143.6" y="55.4">-12V</text>
<text x="283.3" y="55.4">-5V</text>
<text x="313.9" y="57.7">LDR1</text>
<text x="246.4" y="63.1">+5V</text>
<text x="265.5" y="63.1">VCC</text>
<text x="265.5" y="65.6">SIG</text>
<text x="318.1" y="65.6">DIP100+</text>
<text x="78.6" y="66.7">NEMA 17</text>
<text x="88.2" y="66.7">2</text>
<text x="110.5" y="68.1">A+</text>
<text x="110.5" y="70.7">A-</text>
<text x="124.1" y="68.1">EN+</text>
<text x="124.6" y="70.7">EN-</text>
<text x="143.6" y="70.7">-5V</text>
<text x="246.9" y="68.1">-5V</text>
<text x="265.5" y="68.1">GND</text>
<text x="318.6" y="70.7">DIP100-</text>
<text x="427.6" y="71.1" transform="rotate(-90 427.6 71.1)">DIP100+</text>
<text x="430.1" y="71.1" transform="rotate(-90 430.1 71.1)">DIP100-</text>
<text x="432.7" y="71.1" transform="rotate(-90 432.7 71.1)">DIP50+</text>
<text x="435.2" y="71.1" transform="rotate(-90 435.2 71.1)">DIP50-</text>
<text x="9.3" y="75.5">12VDC</text>
<text x="110.5" y="73.2">B+</text>
<text x="110.5" y="75.8">B-</text>
<text x="121.4" y="73.2">STEP+</text>
<text x="121.9" y="75.8">STEP-</text>
<text x="143.6" y="75.8">-5V</text>
<text x="195.4" y="76.8">ARDUINO MEGA2560 PRO</text>
<text x="261.5" y="76.9">TEMP SENSOR 1</text>
<text x="123.3" y="78.3">DIR+</text>
<text x="123.9" y="80.8">DIR-</text>
<text x="143.6" y="80.8">-5V</text>
<text x="175.3" y="83.4">+5V</text>
<text x="196.9" y="83.4">5V</text>
<text x="196.9" y="80.8">VIN</text>
<text x="222.2" y="80.8">A0</text>
<text x="222.2" y="83.4">A1</text>
<text x="243.9" y="80.8">+5V</text>
<text x="319.2" y="83.4">DIP50+</text>
<text x="123.8" y="88.5">VCC</text>
<text x="143.6" y="88.5">+12V</text>
<text x="196.9" y="85.9">3V3</text>
<text x="196.9" y="88.5">RESET</text>
<text x="222.2" y="85.9">A2</text>
<text x="222.2" y="88.5">A3</text>
<text x="319.8" y="88.5">DIP50-</text>
<text x="427.6" y="87.6" transform="rotate(-90 427.6 87.6)">5</text>
<text x="432.7" y="87.5" transform="rotate(-90 432.7 87.5)">6</text>
<text x="30.7" y="92.2">MOTOR DRIVER</text>
<text x="109.1" y="95">STEPPER DRIVER</text>
<text x="123.5" y="91">GND</text>
<text x="143.6" y="91">-12V</text>
<text x="196.9" y="91">AREF</text>
<text x="196.9" y="93.6">D0(RX0)</text>
<text x="222.2" y="91">A4</text>
<text x="222.2" y="93.6">A5</text>
<text x="258.9" y="93.4">10k</text>
<text x="278.2" y="91">-5V</text>
<text x="398.9" y="93.6">A14</text>
<text x="399.3" y="91">-5V</text>
<text x="417.9" y="93.6">SIG</text>
<text x="417.9" y="91">GND</text>
<text x="23.7" y="99.7" transform="rotate(-90 23.7 99.7)">OUT4</text>
<text x="26.3" y="99.7" transform="rotate(-90 26.3 99.7)">OUT3</text>
<text x="38.6" y="96.1">IN4</text>
<text x="38.6" y="98.6">IN3</text>
<text x="38.6" y="101.2">IN2</text>
<text x="57.2" y="96.1">-5V</text>
<text x="196.9" y="96.1">D1(TX0)</text>
<text x="196.9" y="98.6">D2</text>
<text x="196.9" y="101.2">D3</text>
<text x="222.2" y="96.1">A6</text>
<text x="222.2" y="98.6">A7</text>
<text x="222.2" y="101.2">A8</text>
<text x="400.1" y="101.2">+5V</text>
<text x="417.9" y="96.1">VCC</text>
<text x="38.6" y="103.7">IN1</text>
<text x="57.2" y="103.7">-5V</text>
<text x="196.9" y="103.7">D4</text>
<text x="196.9" y="106.3">D5</text>
<text x="221.1" y="106.3">A10</text>
<text x="222.2" y="103.7">A9</text>
<text x="261.5" y="104.9">TEMP SENSOR 2</text>
<text x="416.4" y="102.6">BILL ACCEPTOR</text>
<text x="78.6" y="112.4">COIN SORTER 1</text>
<text x="196.9" y="108.8">D6</text>
<text x="196.9" y="111.3">D7</text>
<text x="196.9" y="113.9">D8</text>
<text x="221.1" y="111.3">A12</text>
<text x="221.1" y="113.9">A13</text>
<text x="221.2" y="108.8">A11</text>
<text x="243.9" y="108.8">+5V</text>
<text x="297" y="112.5">COIN ACCEPTOR</text>
<text x="325.1" y="113.9">+5V</text>
<text x="400.1" y="113.9">AC_N</text>
<text x="39.4" y="119">5V</text>
<text x="57.2" y="119">+5V</text>
<text x="64.6" y="119">AC_L</text>
<text x="114.2" y="115">SSR 1</text>
<text x="115.6" y="119">AC_1</text>
<text x="124.5" y="119">+</text>
<text x="196.9" y="116.4">D9</text>
<text x="196.9" y="119">D10</text>
<text x="221.1" y="116.4">A14</text>
<text x="221.1" y="119">A15</text>
<text x="240.1" y="119">A15</text>
<text x="240.1" y="116.4">A14</text>
<text x="278.2" y="119">-5V</text>
<text x="311.7" y="119">VCC</text>
<text x="435.7" y="119">AC_L</text>
<text x="23.7" y="124.5" transform="rotate(-90 23.7 124.5)">OUT1</text>
<text x="26.3" y="124.5" transform="rotate(-90 26.3 124.5)">OUT2</text>
<text x="37.2" y="121.5">GND</text>
<text x="38.2" y="124">12V</text>
<text x="57.2" y="121.5">-5V</text>
<text x="57.2" y="124">+12V</text>
<text x="196.9" y="121.5">D11</text>
<text x="196.9" y="124">D12</text>
<text x="221" y="121.5">D34</text>
<text x="221" y="124">D35</text>
<text x="240.1" y="124">D35</text>
<text x="240.1" y="121.5">D34</text>
<text x="258.9" y="121.4">10k</text>
<text x="311.5" y="124">GND</text>
<text x="312.5" y="121.5">SIG</text>
<text x="331.5" y="124">-5V</text>
<text x="331.5" y="121.5">A15</text>
<text x="78.6" y="127.6">COIN SORTER 2</text>
<text x="97.2" y="126.6">AC_N</text>
<text x="114.2" y="130.3">SSR 2</text>
<text x="115.6" y="126.6">AC_2</text>
<text x="125.1" y="126.6">-</text>
<text x="138.5" y="126.6">-5V</text>
<text x="196.9" y="126.6">D13</text>
<text x="196.9" y="129.1">D14(TX3)</text>
<text x="196.9" y="131.7">D15(RX3)</text>
<text x="221" y="126.6">D36</text>
<text x="221" y="129.1">D37</text>
<text x="221" y="131.7">D38</text>
<text x="240.1" y="126.6">D36</text>
<text x="240.1" y="129.1">D37</text>
<text x="266.6" y="127">BUTTON 1</text>
<text x="285.8" y="131.7">-5V</text>
<text x="64.6" y="134.2">AC_L</text>
<text x="115.6" y="134.2">AC_1</text>
<text x="124.5" y="134.2">+</text>
<text x="196.9" y="134.2">D16(TX2)</text>
<text x="196.9" y="136.7">D17(RX2)</text>
<text x="221" y="134.2">D39</text>
<text x="221" y="136.7">D40</text>
<text x="266.6" y="137.1">BUTTON 2</text>
<text x="296" y="136.7">+12V</text>
<text x="322.4" y="132.7">MIXER</text>
<text x="78.6" y="141.5">COIN SORTER 3</text>
<text x="97.2" y="141.8">AC_N</text>
<text x="115.6" y="141.8">AC_2</text>
<text x="125.1" y="141.8">-</text>
<text x="138.5" y="141.8">-5V</text>
<text x="196.9" y="139.3">D18(TX1)</text>
<text x="196.9" y="141.8">D19(RX1)</text>
<text x="221" y="139.3">D41</text>
<text x="221" y="141.8">D42</text>
<text x="285.8" y="141.8">-5V</text>
<text x="324.5" y="141.8">-12V</text>
<text x="9.3" y="144.1">12VDC</text>
<text x="64.6" y="149.4">AC_L</text>
<text x="114.2" y="145.5">SSR 3</text>
<text x="115.6" y="149.4">+</text>
<text x="120.5" y="149.4">AC_1</text>
<text x="177.8" y="149.4">D22</text>
<text x="196.9" y="144.4">D20</text>
<text x="196.9" y="146.9">D21</text>
<text x="196.9" y="149.4">D22</text>
<text x="221" y="144.4">D43</text>
<text x="221" y="146.9">D44</text>
<text x="221" y="149.4">D45</text>
<text x="266.6" y="147.3">BUTTON 3</text>
<text x="312.3" y="147.9">EXTRUDER 1</text>
<text x="400.1" y="149.4">AC_N</text>
<text x="177.8" y="152">D23</text>
<text x="177.8" y="154.5">D24</text>
<text x="196.9" y="152">D23</text>
<text x="196.9" y="154.5">D24</text>
<text x="221" y="152">D46</text>
<text x="221" y="154.5">D47</text>
<text x="285.8" y="152">-5V</text>
<text x="296" y="154.5">+12V</text>
<text x="435.7" y="154.5">AC_L</text>
<text x="83.7" y="156.8">COOLER</text>
<text x="97.2" y="157.1">AC_N</text>
<text x="114.2" y="160.7">SSR 4</text>
<text x="115.6" y="157.1">-</text>
<text x="120.5" y="157.1">AC_2</text>
<text x="138.5" y="157.1">-5V</text>
<text x="177.8" y="157.1">D25</text>
<text x="177.8" y="159.6">D26</text>
<text x="196.9" y="157.1">D25</text>
<text x="196.9" y="159.6">D26</text>
<text x="221" y="157.1">D48</text>
<text x="221" y="159.6">D49</text>
<text x="266.6" y="157.4">BUTTON 4</text>
<text x="324.5" y="159.6">-12V</text>
<text x="64.6" y="164.7">AC_L</text>
<text x="115.6" y="164.7">+</text>
<text x="120.5" y="164.7">AC_1</text>
<text x="177.8" y="162.1">D27</text>
<text x="177.8" y="164.7">D28</text>
<text x="177.8" y="167.2">D29</text>
<text x="196.9" y="162.1">D27</text>
<text x="196.9" y="164.7">D28</text>
<text x="196.9" y="167.2">D29</text>
<text x="221" y="162.1">D50</text>
<text x="221" y="164.7">D51</text>
<text x="221" y="167.2">D52</text>
<text x="266.6" y="167.6">FLOAT SWITCH 1</text>
<text x="285.8" y="162.1">-5V</text>
<text x="312.3" y="165.7">EXTRUDER 2</text>
<text x="400.1" y="167.2">AC_N</text>
<text x="83.7" y="172">HEATER</text>
<text x="97.2" y="172.3">AC_N</text>
<text x="115.6" y="172.3">-</text>
<text x="120.5" y="172.3">AC_2</text>
<text x="138.5" y="172.3">-5V</text>
<text x="177.8" y="172.3">D31</text>
<text x="177.8" y="169.8">D30</text>
<text x="196.9" y="169.8">D30</text>
<text x="196.9" y="172.3">D31</text>
<text x="221" y="169.8">D53</text>
<text x="285.8" y="172.3">-5V</text>
<text x="296" y="172.3">+12V</text>
<text x="435.7" y="172.3">AC_L</text>
<text x="64.6" y="179.9">AC_L</text>
<text x="114.2" y="178.5">SSR1</text>
<text x="177.8" y="177.4">D33</text>
<text x="177.8" y="174.8">D32</text>
<text x="196.9" y="174.8">D32</text>
<text x="196.9" y="177.4">D33</text>
<text x="206.6" y="177.8" transform="rotate(-90 206.6 177.8)">GND</text>
<text x="216.8" y="177.8" transform="rotate(-90 216.8 177.8)">RST</text>
<text x="219.3" y="177.8" transform="rotate(-90 219.3 177.8)">SCK</text>
<text x="221.8" y="177.8" transform="rotate(-90 221.8 177.8)">MOSI</text>
<text x="224.4" y="177.8" transform="rotate(-90 224.4 177.8)">MISO</text>
<text x="266.6" y="176.4">FLOAT SWITCH 2</text>
<text x="324.5" y="177.4">-12V</text>
<text x="115.6" y="182.5">+</text>
<text x="120.5" y="182.5">AC_1</text>
<text x="285.8" y="182.5">-5V</text>
<text x="312.3" y="183.4">EXTRUDER 3</text>
<text x="400.1" y="185">AC_N</text>
<text x="97.2" y="190.1">AC_N</text>
<text x="115.6" y="190.1">-</text>
<text x="120.5" y="190.1">AC_2</text>
<text x="138.5" y="190.1">-5V</text>
<text x="271.6" y="188.7">IR SENSOR 2</text>
<text x="296" y="190.1">+12V</text>
<text x="435.7" y="190.1">AC_L</text>
<text x="175.1" y="197.4">POWER SUPPLY 5V 10A</text>
<text x="205.6" y="197.4">POWER SUPPLY 12V 10A</text>
<text x="206.6" y="193.9" transform="rotate(-90 206.6 193.9)">-5V</text>
<text x="254" y="195.2">+5V</text>
<text x="273.1" y="195.2">VCC</text>
<text x="273.1" y="197.7">SIG</text>
<text x="324.5" y="195.2">-12V</text>
<text x="95.3" y="200.2">+5V</text>
<text x="123.4" y="201.6">6</text>
<text x="126.9" y="198.8">PCA9685</text>
<text x="128.3" y="202.8">LED0</text>
<text x="141.3" y="202.8">GND</text>
<text x="161.3" y="202.8">-5V</text>
<text x="254.6" y="200.2">-5V</text>
<text x="273.1" y="200.2">GND</text>
<text x="95.3" y="205.3">-5V</text>
<text x="123.4" y="206.7">8</text>
<text x="123.4" y="209.2">9</text>
<text x="123.4" y="204.1">7</text>
<text x="128.3" y="207.9">LED2</text>
<text x="128.3" y="205.3">LED1</text>
<text x="141.6" y="205.3">VCC</text>
<text x="143.4" y="207.9">V+</text>
<text x="149.9" y="209.2">27</text>
<text x="161.3" y="205.3">+5V</text>
<text x="161.3" y="207.9">+5V</text>
<text x="177.9" y="209.1">POWER SUPPLY</text>
<text x="180.4" y="206.5">AC TO DC</text>
<text x="208.3" y="209.1">POWER SUPPLY</text>
<text x="210.9" y="206.5">AC TO DC</text>
<text x="271.6" y="209">IR SENSOR 1</text>
<text x="95.3" y="215.5">+5V</text>
<text x="122.2" y="211.7">10</text>
<text x="122.4" y="214.3">11</text>
<text x="128.3" y="210.4">LED3</text>
<text x="128.3" y="212.9">LED4</text>
<text x="128.3" y="215.5">LED5</text>
<text x="141.7" y="210.4">SDA</text>
<text x="141.9" y="212.9">SCL</text>
<text x="143" y="215.5">OE</text>
<text x="149.9" y="211.7">26</text>
<text x="149.9" y="214.3">23</text>
<text x="254" y="215.5">+5V</text>
<text x="273.1" y="215.5">VCC</text>
<text x="343.8" y="215.9" transform="rotate(-90 343.8 215.9)">VCC</text>
<text x="346.3" y="215.9" transform="rotate(-90 346.3 215.9)">IN1</text>
<text x="348.8" y="215.9" transform="rotate(-90 348.8 215.9)">IN2</text>
<text x="351.4" y="215.9" transform="rotate(-90 351.4 215.9)">IN3</text>
<text x="353.9" y="215.9" transform="rotate(-90 353.9 215.9)">IN4</text>
<text x="356.5" y="215.9" transform="rotate(-90 356.5 215.9)">IN5</text>
<text x="359" y="215.9" transform="rotate(-90 359 215.9)">IN6</text>
<text x="361.5" y="215.9" transform="rotate(-90 361.5 215.9)">IN7</text>
<text x="364.1" y="215.9" transform="rotate(-90 364.1 215.9)">IN8</text>
<text x="366.6" y="215.9" transform="rotate(-90 366.6 215.9)">IN9</text>
<text x="369.2" y="215.9" transform="rotate(-90 369.2 215.9)">IN10</text>
<text x="371.7" y="215.9" transform="rotate(-90 371.7 215.9)">IN11</text>
<text x="374.2" y="215.9" transform="rotate(-90 374.2 215.9)">IN12</text>
<text x="376.8" y="215.9" transform="rotate(-90 376.8 215.9)">IN13</text>
<text x="379.3" y="215.9" transform="rotate(-90 379.3 215.9)">IN14</text>
<text x="381.9" y="215.9" transform="rotate(-90 381.9 215.9)">IN15</text>
<text x="384.4" y="215.9" transform="rotate(-90 384.4 215.9)">IN16</text>
<text x="386.9" y="215.9" transform="rotate(-90 386.9 215.9)">GND</text>
<text x="95.3" y="220.6">-5V</text>
<text x="122.2" y="216.8">12</text>
<text x="122.2" y="219.4">13</text>
<text x="122.2" y="221.9">15</text>
<text x="128.3" y="218">LED6</text>
<text x="128.3" y="220.6">LED7</text>
<text x="137.7" y="220.6">EXTCLK</text>
<text x="149.9" y="219.4">25</text>
<text x="254.6" y="220.6">-5V</text>
<text x="273.1" y="218">SIG</text>
<text x="273.1" y="220.6">GND</text>
<text x="122.2" y="224.4">16</text>
<text x="122.2" y="227">17</text>
<text x="128.3" y="223.1">LED8</text>
<text x="128.3" y="225.6">LED9</text>
<text x="149.9" y="227">1</text>
<text x="178.7" y="223.5" transform="rotate(-90 178.7 223.5)">L</text>
<text x="181.2" y="223.5" transform="rotate(-90 181.2 223.5)">N</text>
<text x="191.4" y="223.5" transform="rotate(-90 191.4 223.5)">GND</text>
<text x="193.9" y="223.6" transform="rotate(-90 193.9 223.6)">5V</text>
<text x="209.1" y="223.5" transform="rotate(-90 209.1 223.5)">L</text>
<text x="211.7" y="223.5" transform="rotate(-90 211.7 223.5)">N</text>
<text x="221.8" y="223.5" transform="rotate(-90 221.8 223.5)">GND</text>
<text x="224.4" y="223.5" transform="rotate(-90 224.4 223.5)">V</text>
<text x="95.3" y="230.7">+5V</text>
<text x="122.2" y="229.5">18</text>
<text x="122.2" y="232.1">19</text>
<text x="128.3" y="228.2">LED10</text>
<text x="128.3" y="230.7">LED11</text>
<text x="128.3" y="233.3">LED12</text>
<text x="143.5" y="228.2">A0</text>
<text x="143.5" y="230.7">A1</text>
<text x="143.5" y="233.3">A2</text>
<text x="149.9" y="229.5">2</text>
<text x="149.9" y="232.1">3</text>
<text x="158.5" y="233.3">AC_L</text>
<text x="271.6" y="228.6">LIMIT SWITCH</text>
<text x="290.9" y="233.3">-5V</text>
<text x="95.3" y="235.8">-5V</text>
<text x="122.2" y="234.6">20</text>
<text x="122.2" y="237.1">21</text>
<text x="122.2" y="239.7">22</text>
<text x="128.3" y="235.8">LED13</text>
<text x="128.3" y="238.3">LED14</text>
<text x="143.5" y="238.3">A4</text>
<text x="143.5" y="235.8">A3</text>
<text x="149.9" y="237.1">5</text>
<text x="149.9" y="234.6">4</text>
<text x="149.9" y="239.7">24</text>
<text x="158.2" y="235.8">AC_N</text>
<text x="235" y="235.8">+12V</text>
<text x="235" y="238.3">-12V</text>
<text x="271.6" y="236.9">FLOW METER 1</text>
<text x="343.8" y="235" transform="rotate(-90 343.8 235)">+5V</text>
<text x="346.3" y="235" transform="rotate(-90 346.3 235)">D22</text>
<text x="348.8" y="235" transform="rotate(-90 348.8 235)">D23</text>
<text x="351.4" y="235" transform="rotate(-90 351.4 235)">D24</text>
<text x="353.9" y="235" transform="rotate(-90 353.9 235)">D25</text>
<text x="356.5" y="235" transform="rotate(-90 356.5 235)">D26</text>
<text x="359" y="235" transform="rotate(-90 359 235)">D27</text>
<text x="361.5" y="234.9" transform="rotate(-90 361.5 234.9)">S28</text>
<text x="364.1" y="234.9" transform="rotate(-90 364.1 234.9)">S29</text>
<text x="366.6" y="235" transform="rotate(-90 366.6 235)">D30</text>
<text x="369.2" y="235" transform="rotate(-90 369.2 235)">D31</text>
<text x="371.7" y="235" transform="rotate(-90 371.7 235)">D32</text>
<text x="374.2" y="235" transform="rotate(-90 374.2 235)">D33</text>
<text x="376.8" y="235" transform="rotate(-90 376.8 235)">D34</text>
<text x="379.3" y="235" transform="rotate(-90 379.3 235)">D35</text>
<text x="381.9" y="235" transform="rotate(-90 381.9 235)">D36</text>
<text x="384.4" y="235" transform="rotate(-90 384.4 235)">D37</text>
<text x="386.9" y="234.4" transform="rotate(-90 386.9 234.4)">-5V</text>
<text x="95.3" y="246">+5V</text>
<text x="128.3" y="240.9">LED15</text>
<text x="143.5" y="240.9">A5</text>
<text x="235" y="240.9">+5V</text>
<text x="235" y="243.4">-5V</text>
<text x="254" y="243.4">+5V</text>
<text x="273.1" y="243.4">VCC</text>
<text x="273.1" y="246">SIG</text>
<text x="95.3" y="251">-5V</text>
<text x="254.6" y="248.5">-5V</text>
<text x="273.1" y="248.5">GND</text>
<text x="119.4" y="253.6">+5V</text>
<text x="174" y="253.6">-5V</text>
<text x="271.6" y="257.3">FLOW METER 2</text>
<text x="254" y="263.7">+5V</text>
<text x="273.1" y="263.7">VCC</text>
<text x="254.6" y="268.8">-5V</text>
<text x="273.1" y="266.3">SIG</text>
<text x="273.1" y="268.8">GND</text>
</g>
</svg>
